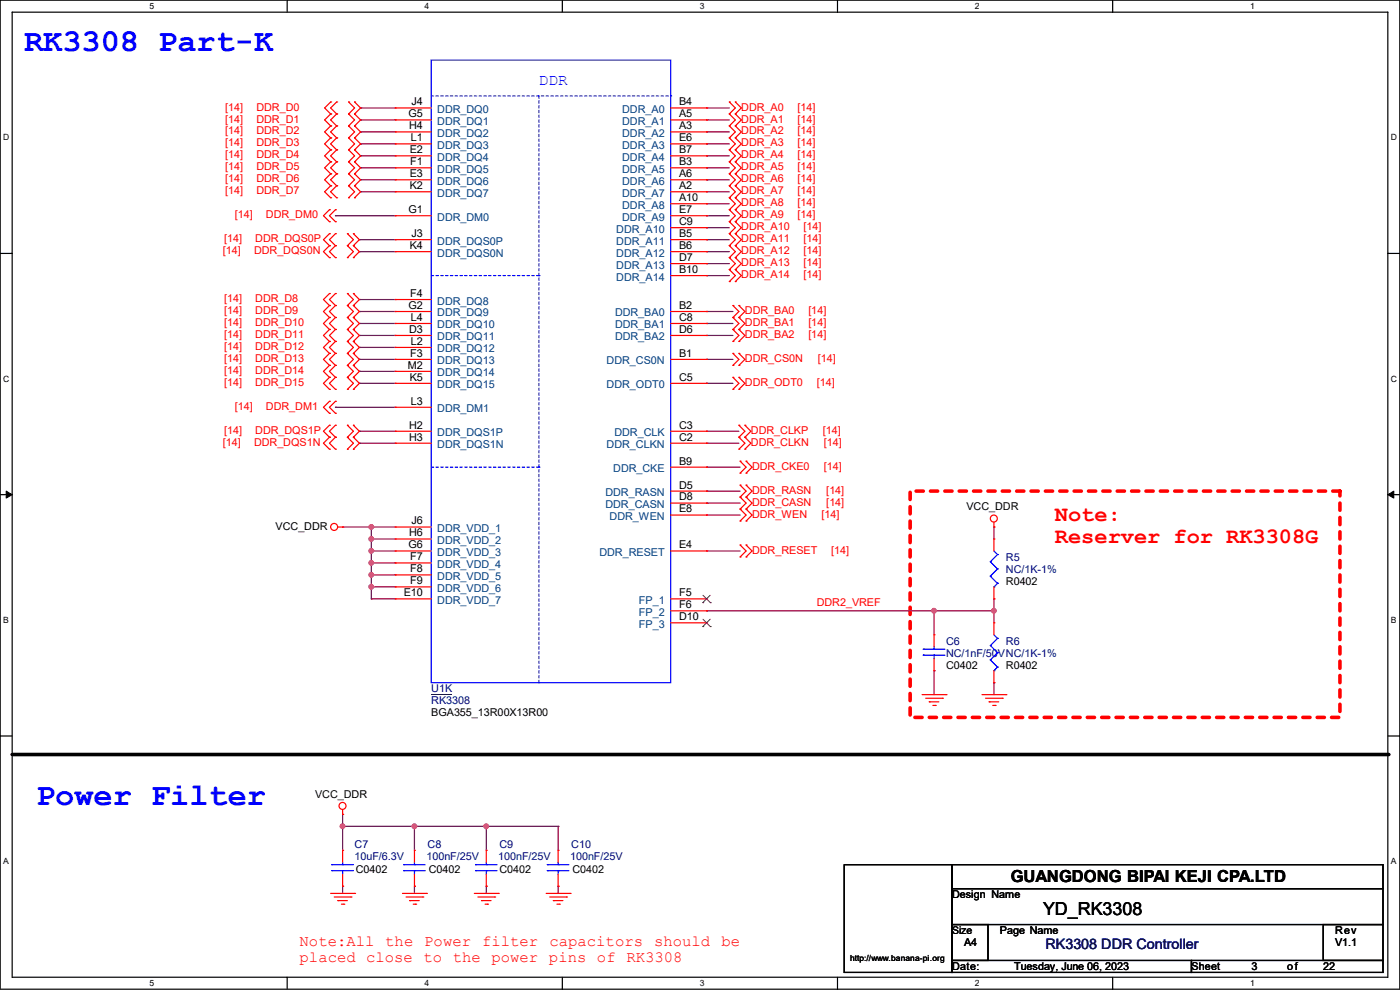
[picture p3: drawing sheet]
<svg xmlns="http://www.w3.org/2000/svg" width="297mm" height="210mm" viewBox="0 0 297 210" stroke-linecap="round" stroke-linejoin="round" font-family="sans-serif">
<path d="M0 0h297v209.8h-297zM2.6 2.6h291.8v204.7h-291.8z" fill="none" stroke="#000" stroke-width=".25"/>
<g fill="#fff">
<path d="M31.7 .3h1v2h-1z"/>
<path d="M31.7 207.6h1v1.9h-1z"/>
</g>
<path d="M60.9 0v2.6M60.9 207.3v2.5" fill="none" stroke="#000" stroke-width=".25"/>
<g fill="#fff">
<path d="M90.1 .3h1v2h-1z"/>
<path d="M90.1 207.6h1v1.9h-1z"/>
</g>
<path d="M119.3 0v2.6M119.3 207.3v2.5" fill="none" stroke="#000" stroke-width=".25"/>
<g fill="#fff">
<path d="M148.5 .3h.9v2h-.9z"/>
<path d="M148.5 207.6h.9v1.9h-.9z"/>
</g>
<path d="M177.7 0v2.6M177.7 207.3v2.5" fill="none" stroke="#000" stroke-width=".25"/>
<g fill="#fff">
<path d="M206.8 .3h1v2h-1z"/>
<path d="M206.8 207.6h1v1.9h-1z"/>
</g>
<path d="M236.1 0v2.6M236.1 207.3v2.5" fill="none" stroke="#000" stroke-width=".25"/>
<g fill="#fff">
<path d="M265.2 .3h1v2h-1z"/>
<path d="M265.2 207.6h1v1.9h-1z"/>
<path d="M.7 28.2h1.2v1.9h-1.2z"/>
<path d="M295.1 28.2h1.2v1.9h-1.2z"/>
<path d="M.7 79.3h1.2v2h-1.2z"/>
<path d="M295.1 79.3h1.2v2h-1.2z"/>
</g>
<path d="M0 53.8h2.6M294.4 53.8h2.6" fill="none" stroke="#000" stroke-width=".25"/>
<g fill="#fff">
<path d="M.7 130.5h1.2v2h-1.2z"/>
<path d="M295.1 130.5h1.1v2h-1.1z"/>
</g>
<path d="M0 104.9h2.6M294.4 104.9h2.6" fill="none" stroke="#000" stroke-width=".25"/>
<path d="M1.3 104.2l1.3 .7-1.3 .8zM294.4 104.9l1.3-.7v1.5z" fill="#000" stroke="#000" stroke-width=".21"/>
<g fill="#fff">
<path d="M.7 181.7h1.2v2h-1.2z"/>
<path d="M295.1 181.7h1.1v2h-1.1z"/>
</g>
<path d="M0 156.1h2.6M294.4 156.1h2.6M179.1 183.4h22.9v22.9h-22.9zM202 183.4h91.4v5.1h-91.4zM202 188.5h91.4v7.6h-91.4zM202 196.1h7.6v7.7h-7.6zM280.7 196.1h12.7v7.7h-12.7zM202 203.8h50.8v2.5h-50.8zM252.8 203.8h40.6v2.5h-40.6z" fill="none" stroke="#000" stroke-width=".25"/>
<path d="M2.6 160.1h291.8" fill="none" stroke="#000" stroke-width=".76"/>
<circle cx="294.4" cy="160.1" r=".38" fill="#000"/>
<path d="M193.1 104.2h91.2v48h-91.2z" fill="none" stroke="#f00" stroke-width=".76" stroke-dasharray="1.5 1.5"/>
<g fill="none" stroke="#800040" stroke-width=".25">
<path d="M76.5 22.9h.1M76.5 25.4h.1M76.5 28h.1M76.5 30.5h.1M76.5 33.1h.1M76.5 35.6h.1M76.5 38.1h.1M76.5 22.9h7.4M76.5 25.4h7.4M76.5 28h7.4M76.5 30.5h7.4M76.5 33.1h7.4"/>
<path d="M76.5 35.6h7.4M76.5 38.1h7.4M149.9 35.6h.1M149.9 30.5h.1M149.9 38.1h.1M149.9 33.1h.1M149.9 22.9h.1M149.9 28h.1M149.9 25.4h.1M149.9 22.9h4.8M149.9 25.4h4.8M149.9 28h4.8"/>
<path d="M149.9 30.5h4.8M149.9 33.1h4.8M149.9 35.6h4.8M149.9 38.1h4.8M71.2 45.8h.1M71.2 45.8h12.7M76.2 50.8h.1M76.2 53.4h.1M76.2 50.8h7.7M76.2 53.4h7.7M76.5 40.7h.1M76.5 40.7h7.4"/>
<path d="M149.9 43.2h.1M149.9 50.8h.1M149.9 40.7h.1M149.9 45.8h.1M149.9 58.5h.1M149.9 53.4h.1M149.9 55.9h.1M149.9 48.3h.1M149.9 40.7h4.8M149.9 45.8h4.8M149.9 50.8h4.8M149.9 53.4h4.8"/>
<path d="M149.9 43.2h4.8M149.9 58.5h4.8M149.9 55.9h4.8M149.9 48.3h4.8M76.2 63.5h.1M76.2 66.1h.1M76.2 68.6h.1M76.2 71.2h.1M76.2 73.7h.1M76.2 76.2h.1M76.2 78.8h.1M76.2 63.5h7.7"/>
<path d="M76.2 66.1h7.7M76.2 68.6h7.7M76.2 71.2h7.7M76.2 73.7h7.7M76.2 76.2h7.7M76.2 78.8h7.7M149.9 76.2h.1M149.9 66.1h.1M149.9 68.6h.1M149.9 71.2h.1M149.9 66.1h5.6M149.9 68.6h5.6"/>
<path d="M149.9 71.2h5.6M149.9 76.2h5.6M71.2 86.4h.1M71.2 86.4h12.7M76.2 81.3h.1M76.2 94h.1M76.2 91.5h.1M76.2 81.3h7.7M76.2 94h7.7M76.2 91.5h7.7M149.9 81.3h.1M149.9 94h.1"/>
<path d="M149.9 91.5h.1M149.9 99.1h.1M149.9 81.3h5.6M149.9 94h6.9M149.9 91.5h6.9M149.9 99.1h7.1M72.7 111.8h.1M72.7 111.8h11.2M78.8 111.8h.1M78.8 114.3h.1M78.8 116.9h.1M78.8 119.4h.1"/>
<path d="M78.8 111.8v15.2M78.8 114.3h5.1M78.8 116.9h5.1M78.8 119.4h5.1M149.9 104.2h.1M149.9 106.7h.1M149.9 109.3h.1M149.9 116.9h.1M149.9 116.9h7.1M149.9 104.2h7.1M149.9 106.7h7.1M149.9 109.3h7.1"/>
<path d="M210.9 111.8h.1M210.9 111.8v2.5M78.8 122h.1M78.8 124.5h.1M78.8 127h.1M78.8 122h5.1M78.8 124.5h5.1M78.8 127h5.1M149.9 129.6h.1M149.9 129.6h61M198.2 129.6h.1M198.2 129.6v5.1"/>
<path d="M210.9 127h.1M210.9 129.6h.1M210.9 127v5.1M198.2 142.3h.1M198.2 142.3v5.1M210.9 144.8h.1M210.9 144.8v2.6M72.7 175.3h.1M72.7 172.8h.1M72.7 175.3h45.7M72.7 172.8v7.6M87.9 175.3h.1"/>
<path d="M87.9 175.3v5.1M103.2 175.3h.1M103.2 175.3v5.1M118.4 175.3h.1M118.4 175.3v5.1M72.7 188h.1M72.7 188v1.5M87.9 188h.1M87.9 188v1.5M103.2 188h.1M103.2 188v1.5M118.4 188h.1"/>
<path d="M118.4 188v1.5"/>
</g>
<g fill="#f0f" stroke="#f0f" stroke-width=".25">
<circle cx="87.9" cy="175.3" r=".49"/>
<circle cx="72.7" cy="175.3" r=".49"/>
<circle cx="78.8" cy="111.8" r=".49"/>
<circle cx="78.8" cy="116.9" r=".49"/>
<circle cx="78.8" cy="114.3" r=".49"/>
<circle cx="78.8" cy="119.4" r=".49"/>
<circle cx="78.8" cy="121.9" r=".49"/>
<circle cx="78.8" cy="124.5" r=".49"/>
<circle cx="198.1" cy="129.6" r=".49"/>
<circle cx="210.8" cy="129.6" r=".49"/>
<circle cx="103.1" cy="175.3" r=".49"/>
</g>
<g fill="none" stroke="#f00" stroke-width=".25">
<path d="M70.1 24.2h.1M70.1 21.6h.1M70.1 26.7h.1M70.1 29.3h.1M70.1 31.8h.1M70.1 34.3h.1M70.1 36.9h.1M70.1 39.4h.1M70.1 29.3l-1.2 1.2 1.2 1.3M70.1 21.6l-1.2 1.3 1.2 1.3M70.1 31.8l-1.2 1.3 1.2 1.2M70.1 24.2l-1.2 1.2 1.2 1.3"/>
<path d="M70.1 34.3l-1.2 1.3 1.2 1.3M70.1 26.7l-1.2 1.3 1.2 1.3M70.1 36.9l-1.2 1.2 1.2 1.3M70.1 39.4l-1.2 1.3 1.2 1.3M71.4 24.2h.1M71.4 21.6h.1M71.4 26.7h.1M71.4 29.3h.1M71.4 31.8h.1M71.4 34.3h.1M71.4 36.9h.1M71.4 39.4h.1"/>
<path d="M71.4 26.7l-1.3 1.3 1.3 1.3M71.4 21.6l-1.3 1.3 1.3 1.3M71.4 29.3l-1.3 1.2 1.3 1.3M71.4 24.2l-1.3 1.2 1.3 1.3M71.4 31.8l-1.3 1.3 1.3 1.2M71.4 34.3l-1.3 1.3 1.3 1.3M71.4 36.9l-1.3 1.2 1.3 1.3M71.4 39.4l-1.3 1.3 1.3 1.3M74 24.2h.1M74 21.6h.1M74 26.7h.1M74 29.3h.1"/>
<path d="M74 31.8h.1M74 34.3h.1M74 36.9h.1M74 39.4h.1M74 21.6l1.2 1.3-1.2 1.3M74 26.7l1.2 1.3-1.2 1.3M74 24.2l1.2 1.2-1.2 1.3M74 29.3l1.2 1.2-1.2 1.3M74 31.8l1.2 1.3-1.2 1.2M74 34.3l1.2 1.3-1.2 1.3M74 36.9l1.2 1.2-1.2 1.3M74 39.4l1.2 1.3-1.2 1.3"/>
<path d="M75.2 21.6h.1M75.2 24.2h.1M75.2 26.7h.1M75.2 29.3h.1M75.2 31.8h.1M75.2 34.3h.1M75.2 36.9h.1M75.2 39.4h.1M75.2 21.6l1.3 1.3-1.3 1.3M75.2 29.3l1.3 1.2-1.3 1.3M75.2 24.2l1.3 1.2-1.3 1.3M75.2 31.8l1.3 1.3-1.3 1.2"/>
<path d="M75.2 26.7l1.3 1.3-1.3 1.3M75.2 34.3l1.3 1.3-1.3 1.3M75.2 36.9l1.3 1.2-1.3 1.3M75.2 39.4l1.3 1.3-1.3 1.3M83.9 22.9h.1M83.9 25.4h.1M83.9 28h.1M83.9 30.5h.1M83.9 33.1h.1M83.9 35.6h.1M83.9 38.1h.1M83.9 22.9h7.6"/>
<path d="M83.9 25.4h7.6M83.9 28h7.6M83.9 30.5h7.6M83.9 33.1h7.6M83.9 35.6h7.6M83.9 38.1h7.6M142.3 22.9h7.6M142.3 25.4h7.6M142.3 28h7.6M142.3 30.5h7.6M142.3 33.1h7.6M142.3 35.6h7.6"/>
<path d="M142.3 38.1h7.6M149.9 22.9h.1M149.9 25.4h.1M149.9 28h.1M149.9 30.5h.1M149.9 33.1h.1M149.9 35.6h.1M149.9 38.1h.1M154.7 29.3h.1M154.7 26.7h.1M154.7 24.2h.1M154.7 31.8h.1"/>
<path d="M154.7 39.4h.1M154.7 36.9h.1M154.7 34.3h.1M154.7 21.6h.1M154.7 26.7l1.3 1.3-1.3 1.3M154.7 24.2l1.3 1.2-1.3 1.3M154.7 29.3l1.3 1.2-1.3 1.3M154.7 36.9l1.3 1.2-1.3 1.3M154.7 34.3l1.3 1.3-1.3 1.3M154.7 21.6l1.3 1.3-1.3 1.3M154.7 39.4l1.3 1.3-1.3 1.3M154.7 31.8l1.3 1.3-1.3 1.2"/>
<path d="M156 29.3h.1M156 26.7h.1M156 24.2h.1M156 31.8h.1M156 39.4h.1M156 36.9h.1M156 34.3h.1M156 21.6h.1M156 26.7l1.3 1.3-1.3 1.3M156 24.2l1.3 1.2-1.3 1.3M156 29.3l1.3 1.2-1.3 1.3M156 36.9l1.3 1.2-1.3 1.3"/>
<path d="M156 34.3l1.3 1.3-1.3 1.3M156 21.6l1.3 1.3-1.3 1.3M156 39.4l1.3 1.3-1.3 1.3M156 31.8l1.3 1.3-1.3 1.2M69.9 47h.1M69.9 44.5h.1M69.9 52.1h.1M69.9 49.6h.1M69.9 54.7h.1M69.9 44.5l-1.3 1.3 1.3 1.2M69.9 49.6l-1.3 1.2 1.3 1.3M69.9 52.1l-1.3 1.3 1.3 1.3"/>
<path d="M70.1 42h.1M71.2 47h.1M71.2 44.5h.1M71.2 52.1h.1M71.2 49.6h.1M71.2 54.7h.1M71.2 44.5l-1.3 1.3 1.3 1.2M71.2 49.6l-1.3 1.2 1.3 1.3M71.2 52.1l-1.3 1.3 1.3 1.3M71.4 42h.1M73.7 52.1h.1M73.7 49.6h.1"/>
<path d="M73.7 54.7h.1M73.7 49.6l1.3 1.2-1.3 1.3M73.7 52.1l1.3 1.3-1.3 1.3M74 42h.1M75 49.6h.1M75 52.1h.1M75 54.7h.1M75 49.6l1.2 1.2-1.2 1.3M75 52.1l1.2 1.3-1.2 1.3M75.2 42h.1M83.9 40.7h.1M83.9 45.8h.1"/>
<path d="M83.9 50.8h.1M83.9 53.4h.1M83.9 40.7h7.6M83.9 45.8h7.6M83.9 50.8h7.6M83.9 53.4h7.6M142.3 40.7h7.6M142.3 45.8h7.6M142.3 50.8h7.6M142.3 53.4h7.6M142.3 43.2h7.6M142.3 48.3h7.6"/>
<path d="M142.3 55.9h7.6M142.3 58.5h7.6M149.9 40.7h.1M149.9 43.2h.1M149.9 45.8h.1M149.9 48.3h.1M149.9 50.8h.1M149.9 53.4h.1M149.9 55.9h.1M149.9 58.5h.1M154.7 42h.1M154.7 47h.1"/>
<path d="M154.7 44.5h.1M154.7 49.6h.1M154.7 52.1h.1M154.7 59.7h.1M154.7 57.2h.1M154.7 54.7h.1M154.7 44.5l1.3 1.3-1.3 1.2M154.7 47l1.3 1.3-1.3 1.3M154.7 49.6l1.3 1.2-1.3 1.3M154.7 57.2l1.3 1.3-1.3 1.2M154.7 54.7l1.3 1.2-1.3 1.3M154.7 42l1.3 1.2-1.3 1.3"/>
<path d="M154.7 52.1l1.3 1.3-1.3 1.3M156 42h.1M156 47h.1M156 44.5h.1M156 49.6h.1M156 52.1h.1M156 59.7h.1M156 57.2h.1M156 54.7h.1M156 44.5l1.3 1.3-1.3 1.2M156 47l1.3 1.3-1.3 1.3M156 49.6l1.3 1.2-1.3 1.3"/>
<path d="M156 57.2l1.3 1.3-1.3 1.2M156 54.7l1.3 1.2-1.3 1.3M156 42l1.3 1.2-1.3 1.3M156 52.1l1.3 1.3-1.3 1.3M69.9 64.8h.1M69.9 62.3h.1M69.9 67.4h.1M69.9 69.9h.1M69.9 72.4h.1M69.9 75h.1M69.9 77.5h.1M69.9 69.9l-1.3 1.3 1.3 1.2"/>
<path d="M69.9 62.3l-1.3 1.2 1.3 1.3M69.9 64.8l-1.3 1.3 1.3 1.3M69.9 75l-1.3 1.2 1.3 1.3M69.9 67.4l-1.3 1.2 1.3 1.3M69.9 77.5l-1.3 1.3 1.3 1.3M69.9 72.4l-1.3 1.3 1.3 1.3M71.2 64.8h.1M71.2 62.3h.1M71.2 67.4h.1M71.2 69.9h.1M71.2 72.4h.1M71.2 75h.1"/>
<path d="M71.2 77.5h.1M71.2 67.4l-1.3 1.2 1.3 1.3M71.2 62.3l-1.3 1.2 1.3 1.3M71.2 69.9l-1.3 1.3 1.3 1.2M71.2 64.8l-1.3 1.3 1.3 1.3M71.2 72.4l-1.3 1.3 1.3 1.3M71.2 75l-1.3 1.2 1.3 1.3M71.2 77.5l-1.3 1.3 1.3 1.3M73.7 64.8h.1M73.7 62.3h.1M73.7 67.4h.1M73.7 69.9h.1"/>
<path d="M73.7 72.4h.1M73.7 75h.1M73.7 77.5h.1M73.7 62.3l1.3 1.2-1.3 1.3M73.7 67.4l1.3 1.2-1.3 1.3M73.7 64.8l1.3 1.3-1.3 1.3M73.7 69.9l1.3 1.3-1.3 1.2M73.7 72.4l1.3 1.3-1.3 1.3M73.7 75l1.3 1.2-1.3 1.3M73.7 77.5l1.3 1.3-1.3 1.3M75 62.3h.1M75 64.8h.1"/>
<path d="M75 67.4h.1M75 69.9h.1M75 72.4h.1M75 75h.1M75 77.5h.1M75 62.3l1.2 1.2-1.2 1.3M75 69.9l1.2 1.3-1.2 1.2M75 64.8l1.2 1.3-1.2 1.3M75 72.4l1.2 1.3-1.2 1.3M75 67.4l1.2 1.2-1.2 1.3M75 75l1.2 1.2-1.2 1.3M75 77.5l1.2 1.3-1.2 1.3"/>
<path d="M83.9 63.5h.1M83.9 66.1h.1M83.9 68.6h.1M83.9 71.2h.1M83.9 73.7h.1M83.9 76.2h.1M83.9 78.8h.1M83.9 63.5h7.6M83.9 66.1h7.6M83.9 68.6h7.6M83.9 71.2h7.6M83.9 73.7h7.6"/>
<path d="M83.9 76.2h7.6M83.9 78.8h7.6M142.3 66.1h7.6M142.3 68.6h7.6M142.3 71.2h7.6M142.3 76.2h7.6M149.9 66.1h.1M149.9 68.6h.1M149.9 71.2h.1M149.9 76.2h.1M155.5 77.5h.1M155.5 75h.1"/>
<path d="M155.5 67.4h.1M155.5 64.8h.1M155.5 69.9h.1M155.5 72.4h.1M155.5 75l1.3 1.2-1.3 1.3M155.5 64.8l1.3 1.3-1.3 1.3M155.5 67.4l1.3 1.2-1.3 1.3M155.5 69.9l1.3 1.3-1.3 1.2M156.8 77.5h.1M156.8 75h.1M156.8 67.4h.1M156.8 64.8h.1"/>
<path d="M156.8 69.9h.1M156.8 72.4h.1M156.8 75l1.2 1.2-1.2 1.3M156.8 64.8l1.2 1.3-1.2 1.3M156.8 67.4l1.2 1.2-1.2 1.3M156.8 69.9l1.2 1.3-1.2 1.2M69.9 80.1h.1M69.9 82.6h.1M69.9 87.7h.1M69.9 85.1h.1M69.9 92.8h.1M69.9 90.2h.1"/>
<path d="M69.9 95.3h.1M69.9 80.1l-1.3 1.2 1.3 1.3M69.9 85.1l-1.3 1.3 1.3 1.3M69.9 90.2l-1.3 1.3 1.3 1.3M69.9 92.8l-1.3 1.2 1.3 1.3M71.2 80.1h.1M71.2 82.6h.1M71.2 87.7h.1M71.2 85.1h.1M71.2 92.8h.1M71.2 90.2h.1M71.2 95.3h.1"/>
<path d="M71.2 80.1l-1.3 1.2 1.3 1.3M71.2 85.1l-1.3 1.3 1.3 1.3M71.2 90.2l-1.3 1.3 1.3 1.3M71.2 92.8l-1.3 1.2 1.3 1.3M73.7 80.1h.1M73.7 82.6h.1M73.7 92.8h.1M73.7 90.2h.1M73.7 95.3h.1M73.7 80.1l1.3 1.2-1.3 1.3M73.7 90.2l1.3 1.3-1.3 1.3M73.7 92.8l1.3 1.2-1.3 1.3"/>
<path d="M75 80.1h.1M75 82.6h.1M75 90.2h.1M75 92.8h.1M75 95.3h.1M75 80.1l1.2 1.2-1.2 1.3M75 92.8l1.2 1.2-1.2 1.3M75 90.2l1.2 1.3-1.2 1.3M83.9 81.3h.1M83.9 86.4h.1M83.9 91.5h.1M83.9 94h.1"/>
<path d="M83.9 81.3h7.6M83.9 86.4h7.6M83.9 91.5h7.6M83.9 94h7.6M142.3 81.3h7.6M142.3 91.5h7.6M142.3 94h7.6M142.3 99.1h7.6M149.9 81.3h.1M149.9 91.5h.1M149.9 94h.1M149.9 99.1h.1"/>
<path d="M155.5 82.6h.1M155.5 80.1h.1M155.5 80.1l1.3 1.2-1.3 1.3M156.8 82.6h.1M156.8 80.1h.1M156.8 95.3h.1M156.8 92.8h.1M156.8 90.2h.1M156.8 80.1l1.2 1.2-1.2 1.3M156.8 92.8l1.2 1.2-1.2 1.3M156.8 90.2l1.2 1.3-1.2 1.3M157 97.8h.1"/>
<path d="M157 97.8l1.3 1.3-1.3 1.3M158 95.3h.1M158 92.8h.1M158 90.2h.1M158 92.8l1.3 1.2-1.3 1.3M158 90.2l1.3 1.3-1.3 1.3M158.3 97.8h.1M158.3 97.8l1.3 1.3-1.3 1.3M71.7 111.8h1M72.7 111.8h.1M83.9 111.8h.1M83.9 114.3h.1"/>
<path d="M83.9 116.9h.1M83.9 119.4h.1M83.9 111.8h7.6M83.9 116.9h7.6M83.9 114.3h7.6M83.9 119.4h7.6M142.3 104.2h7.6M142.3 106.7h7.6M142.3 109.3h7.6M142.3 116.9h7.6M149.9 104.2h.1M149.9 106.7h.1"/>
<path d="M149.9 109.3h.1M149.9 116.9h.1M157 100.4h.1M157 105.5h.1M157 102.9h.1M157 108h.1M157 110.5h.1M157 118.2h.1M157 115.6h.1M157 102.9l1.3 1.3-1.3 1.3M157 105.5l1.3 1.2-1.3 1.3M157 108l1.3 1.3-1.3 1.2"/>
<path d="M157 115.6l1.3 1.3-1.3 1.3M158.3 100.4h.1M158.3 105.5h.1M158.3 102.9h.1M158.3 108h.1M158.3 110.5h.1M158.3 118.2h.1M158.3 115.6h.1M158.3 102.9l1.3 1.3-1.3 1.3M158.3 105.5l1.3 1.2-1.3 1.3M158.3 108l1.3 1.3-1.3 1.2M158.3 115.6l1.3 1.3-1.3 1.3"/>
<path d="M210.9 111.8h.1M210.9 114.3h.1M210.9 110.8v1M210.9 114.3v2.6M83.9 122h.1M83.9 124.5h.1M83.9 127h.1M83.9 122h7.6M83.9 124.5h7.6M83.9 127h7.6M142.3 127h7.6M142.3 129.6h7.6"/>
<path d="M142.3 132.1h7.6M149.9 127h.1M149.9 129.6h.1M149.9 132.1h.1M198.2 134.7h.1M198.2 134.7v2.5M198.2 139.7v2.6M210.9 132.1h.1M210.9 127h.1M210.9 124.5v2.5M210.9 132.1v2.6M195.6 147.4h5.1"/>
<path d="M196.4 148.1h3.5M197.1 148.9h.1M197.1 148.9h2.1M197.9 149.6h.5M198.2 142.3h.1M198.4 149.6h.1M199.9 148.1h.1M200.7 147.4h.1M208.3 147.4h5.1M209.1 148.1h3.5M209.8 148.9h.1M209.8 148.9h2.1"/>
<path d="M210.6 149.6h.5M210.9 144.8h.1M210.9 142.3v2.5M211.1 149.6h.1M212.6 148.1h.1M213.4 147.4h.1M72.7 172.8h.1M72.7 171.7v1.1M70.1 189.5h5.1M70.9 190.3h3.6M71.7 191.1h.1M71.7 191.1h2"/>
<path d="M72.4 191.8h.5M72.7 180.4h.1M72.7 188h.1M72.7 180.4v2.5M72.7 185.5v2.5M72.9 191.8h.1M74.5 190.3h.1M75.2 189.5h.1M85.4 189.5h5.1M86.1 190.3h3.6M86.9 191.1h.1M86.9 191.1h2"/>
<path d="M87.7 191.8h.5M87.9 180.4h.1M87.9 188h.1M87.9 180.4v2.5M87.9 185.5v2.5M88.2 191.8h.1M89.7 190.3h.1M90.5 189.5h.1M100.6 189.5h5.1M101.4 190.3h3.5M102.2 191.1h.1M102.2 191.1h2"/>
<path d="M102.9 191.8h.5M103.2 180.4h.1M103.2 188h.1M103.2 180.4v2.5M103.2 185.5v2.5M103.4 191.8h.1M104.9 190.3h.1M105.7 189.5h.1M115.9 189.5h5M116.6 190.3h3.6M117.4 191.1h.1M117.4 191.1h2"/>
<path d="M118.2 191.8h.5M118.4 180.4h.1M118.4 188h.1M118.4 180.4v2.5M118.4 185.5v2.5M118.7 191.8h.1M120.2 190.3h.1M120.9 189.5h.1"/>
<circle cx="70.9" cy="111.8" r=".74"/>
<circle cx="210.8" cy="110" r=".74"/>
<circle cx="72.7" cy="171" r=".74"/>
</g>
<g fill="none" stroke="#00f" stroke-width=".25">
<path d="M91.5 12.7h50.8v132.1h-50.8zM210.1 119.2h.1M210.1 119.2l1.5 1.5M210.9 116.9l.7 .7M211.6 117.6h.1M211.6 117.6l-1.5 1.6M195.9 139h.1M195.9 137.7h.1M195.9 139h4.5M195.9 137.7h4.5M198.2 137.7h.1M198.2 139h.1"/>
<path d="M198.2 137.2v.5M198.2 139v.7M210.1 136.9h.1M210.1 140h.1M210.1 122.2h.1M210.1 136.9l1.5 1.6M210.1 140l1.5 1.5M210.1 122.2l1.5 1.5M210.9 124.5h.1M210.9 134.7l.7 .7M211.6 135.4h.1M211.6 138.5h.1"/>
<path d="M211.6 120.7h.1M211.6 123.7h.1M211.6 135.4l-1.5 1.5M211.6 138.5l-1.5 1.5M211.6 120.7l-1.5 1.5M211.6 123.7l-.7 .8M210.9 142.3h.1M211.6 141.5h.1M211.6 141.5l-.7 .8M70.4 184.7h.1M70.4 183.4h.1M70.4 184.7h4.6"/>
<path d="M70.4 183.4h4.6M72.7 183.4h.1M72.7 184.7h.1M72.7 182.9v.5M72.7 184.7v.8M85.6 184.7h.1M85.6 183.4h.1M85.6 184.7h4.6M85.6 183.4h4.6M87.9 183.4h.1M87.9 184.7h.1M87.9 182.9v.5"/>
<path d="M87.9 184.7v.8M100.9 184.7h.1M100.9 183.4h.1M100.9 184.7h4.6M100.9 183.4h4.6M103.2 183.4h.1M103.2 184.7h.1M103.2 182.9v.5M103.2 184.7v.8M116.1 184.7h.1M116.1 183.4h.1M116.1 184.7h4.6"/>
<path d="M116.1 183.4h4.6M118.4 183.4h.1M118.4 184.7h.1M118.4 182.9v.5M118.4 184.7v.8"/>
</g>
<path d="M91.5 20.4h50.8M114.3 20.4v124.4M142.3 20.4h.1M91.5 58.5h22.8M114.3 58.5h.1M91.5 99.1h22.8M114.3 99.1h.1M114.3 144.8h.1" fill="none" stroke="#00f" stroke-width=".25" stroke-dasharray=".5 .5"/>
<path d="M91.5 147.2h4.4" fill="none" stroke="#000080" stroke-width=".21"/>
<path d="M149.1 127.8h.1M149.1 132.9h.1M149.1 126.3l1.6 1.5M149.1 131.4l1.6 1.5M150.7 126.3l-1.6 1.5M150.7 131.4l-1.6 1.5M150.7 127.8h.1M150.7 132.9h.1" fill="none" stroke="#804000" stroke-width=".21"/>
<g font-size="6.8" fill="#00f">
<text x="5.1" y="10.8">RK3308 Part-K</text>
<text x="7.7" y="170.8">Power Filter</text>
</g>
<g font-size="4.7" fill="#f00">
<text x="223.8" y="110.6">Note:</text>
<text x="223.8" y="115.2">Reserver for RK3308G</text>
</g>
<text font-size="3.8" x="221.3" y="194.2">YD_RK3308</text>
<text font-size="3.5" x="214.4" y="187.2">GUANGDONG BIPAI KEJI CPA.LTD</text>
<text font-size="3.4" fill="#00f" x="114.3" y="17.9">DDR</text>
<g font-size="3.3" fill="#f00">
<text x="63.5" y="200.8">Note:All the Power</text>
<text x="102.3" y="200.8">filter</text>
<text x="116.5" y="200.8">capacitors</text>
<text x="138.8" y="200.8">should</text>
<text x="153" y="200.8">be</text>
<text x="63.5" y="204.1">placed close to the power pins of RK3308</text>
</g>
<text font-size="3" fill="#000080" x="221.8" y="201.4">RK3308 DDR Controller</text>
<g font-size="2.3" fill="#f00">
<text x="47.8" y="23.5">[14]</text>
<text x="54.4" y="23.5">DDR_D0</text>
<text x="157.3" y="23.5">DDR_A0</text>
<text x="169.2" y="23.5">[14]</text>
<text x="47.8" y="26">[14]</text>
<text x="47.8" y="28.5">[14]</text>
<text x="54.4" y="26">DDR_D1</text>
<text x="54.4" y="28.5">DDR_D2</text>
<text x="157.3" y="28.5">DDR_A2</text>
<text x="157.3" y="26">DDR_A1</text>
<text x="169.2" y="28.5">[14]</text>
<text x="169.2" y="26">[14]</text>
<text x="47.8" y="31.1">[14]</text>
<text x="47.8" y="33.6">[14]</text>
<text x="54.4" y="31.1">DDR_D3</text>
<text x="54.4" y="33.6">DDR_D4</text>
<text x="157.3" y="31.1">DDR_A3</text>
<text x="157.3" y="33.6">DDR_A4</text>
<text x="169.2" y="31.1">[14]</text>
<text x="169.2" y="33.6">[14]</text>
<text x="47.8" y="36.2">[14]</text>
<text x="47.8" y="38.7">[14]</text>
<text x="47.8" y="41.2">[14]</text>
<text x="54.4" y="36.2">DDR_D5</text>
<text x="54.4" y="38.7">DDR_D6</text>
<text x="54.4" y="41.2">DDR_D7</text>
<text x="157.3" y="38.7">DDR_A6</text>
<text x="157.3" y="36.2">DDR_A5</text>
<text x="157.3" y="41.2">DDR_A7</text>
<text x="169.2" y="38.7">[14]</text>
<text x="169.2" y="36.2">[14]</text>
<text x="169.2" y="41.2">[14]</text>
<text x="49.8" y="46.3">[14]</text>
<text x="56.4" y="46.3">DDR_DM0</text>
<text x="157.3" y="46.3">DDR_A9</text>
<text x="157.3" y="43.8">DDR_A8</text>
<text x="169.2" y="46.3">[14]</text>
<text x="169.2" y="43.8">[14]</text>
<text x="47.3" y="53.9">[14]</text>
<text x="47.5" y="51.4">[14]</text>
<text x="53.9" y="53.9">DDR_DQS0N</text>
<text x="54.1" y="51.4">DDR_DQS0P</text>
<text x="157.3" y="48.9">DDR_A10</text>
<text x="157.3" y="51.4">DDR_A11</text>
<text x="157.3" y="53.9">DDR_A12</text>
<text x="170.5" y="48.9">[14]</text>
<text x="170.5" y="51.4">[14]</text>
<text x="170.5" y="53.9">[14]</text>
<text x="157.3" y="59">DDR_A14</text>
<text x="157.3" y="56.5">DDR_A13</text>
<text x="170.5" y="59">[14]</text>
<text x="170.5" y="56.5">[14]</text>
<text x="47.5" y="64.1">[14]</text>
<text x="54.1" y="64.1">DDR_D8</text>
<text x="47.5" y="66.6">[14]</text>
<text x="47.5" y="69.2">[14]</text>
<text x="47.5" y="71.7">[14]</text>
<text x="54.1" y="66.6">DDR_D9</text>
<text x="54.1" y="69.2">DDR_D10</text>
<text x="54.1" y="71.7">DDR_D11</text>
<text x="158" y="66.6">DDR_BA0</text>
<text x="158" y="69.2">DDR_BA1</text>
<text x="158" y="71.7">DDR_BA2</text>
<text x="171.5" y="66.6">[14]</text>
<text x="171.5" y="69.2">[14]</text>
<text x="171.5" y="71.7">[14]</text>
<text x="47.5" y="74.3">[14]</text>
<text x="47.5" y="76.8">[14]</text>
<text x="54.1" y="74.3">DDR_D12</text>
<text x="54.1" y="76.8">DDR_D13</text>
<text x="158" y="76.8">DDR_CS0N</text>
<text x="173.5" y="76.8">[14]</text>
<text x="47.5" y="79.3">[14]</text>
<text x="47.5" y="81.9">[14]</text>
<text x="54.1" y="79.3">DDR_D14</text>
<text x="54.1" y="81.9">DDR_D15</text>
<text x="158" y="81.9">DDR_ODT0</text>
<text x="173.3" y="81.9">[14]</text>
<text x="49.8" y="87">[14]</text>
<text x="56.4" y="87">DDR_DM1</text>
<text x="47.3" y="94.6">[14]</text>
<text x="47.5" y="92">[14]</text>
<text x="53.9" y="94.6">DDR_DQS1N</text>
<text x="54.1" y="92">DDR_DQS1P</text>
<text x="159.3" y="94.6">DDR_CLKN</text>
<text x="159.3" y="92">DDR_CLKP</text>
<text x="174.5" y="92">[14]</text>
<text x="174.8" y="94.6">[14]</text>
<text x="159.6" y="99.7">DDR_CKE0</text>
<text x="174.8" y="99.7">[14]</text>
<text x="159.6" y="104.7">DDR_RASN</text>
<text x="159.6" y="107.3">DDR_CASN</text>
<text x="175.3" y="104.7">[14]</text>
<text x="175.3" y="107.3">[14]</text>
<text x="159.6" y="109.8">DDR_WEN</text>
<text x="174.3" y="109.8">[14]</text>
<text x="159.6" y="117.4">DDR_RESET</text>
<text x="176.3" y="117.4">[14]</text>
<text x="173.3" y="128.7">DDR2_VREF</text>
</g>
<g font-size="2.3">
<text x="87.3" y="22.4">J4</text>
<text x="144.1" y="22.4">B4</text>
<text x="86.7" y="24.9">G5</text>
<text x="86.8" y="27.4">H4</text>
<text x="87.2" y="30">L1</text>
<text x="144.1" y="24.9">A5</text>
<text x="144.1" y="27.4">A3</text>
<text x="144.1" y="30">E6</text>
<text x="86.9" y="32.5">E2</text>
<text x="87" y="35.1">F1</text>
<text x="144.1" y="32.5">B7</text>
<text x="144.1" y="35.1">B3</text>
<text x="86.9" y="37.6">E3</text>
<text x="86.9" y="40.1">K2</text>
<text x="144.1" y="37.6">A6</text>
<text x="144.1" y="40.1">A2</text>
<text x="86.7" y="45.2">G1</text>
<text x="144.1" y="42.7">A10</text>
<text x="144.1" y="45.2">E7</text>
<text x="144.1" y="47.8">C9</text>
<text x="86.9" y="52.8">K4</text>
<text x="87.3" y="50.3">J3</text>
<text x="144.1" y="50.3">B5</text>
<text x="144.1" y="52.8">B6</text>
<text x="144.1" y="55.4">D7</text>
<text x="144.1" y="57.9">B10</text>
<text x="86.7" y="65.5">G2</text>
<text x="87" y="63">F4</text>
<text x="144.1" y="65.5">B2</text>
<text x="86.8" y="70.6">D3</text>
<text x="87.2" y="68.1">L4</text>
<text x="144.1" y="68.1">C8</text>
<text x="144.1" y="70.6">D6</text>
<text x="87" y="75.7">F3</text>
<text x="87.2" y="73.2">L2</text>
<text x="144.1" y="75.7">B1</text>
<text x="86.5" y="78.2">M2</text>
<text x="86.9" y="80.8">K5</text>
<text x="144.1" y="80.8">C5</text>
<text x="87.2" y="85.9">L3</text>
<text x="86.8" y="90.9">H2</text>
<text x="86.8" y="93.5">H3</text>
<text x="144.1" y="90.9">C3</text>
<text x="144.1" y="93.5">C2</text>
<text x="144.1" y="98.6">B9</text>
<text x="144.1" y="103.6">D5</text>
<text x="144.1" y="106.2">D8</text>
<text x="58.5" y="112.4">VCC_DDR</text>
<text x="86.8" y="113.8">H6</text>
<text x="87.3" y="111.3">J6</text>
<text x="144.1" y="108.7">E8</text>
<text x="205" y="108.3">VCC_DDR</text>
<text x="86.7" y="116.3">G6</text>
<text x="87" y="118.9">F7</text>
<text x="144.1" y="116.3">E4</text>
<text x="87" y="121.4">F8</text>
<text x="87" y="124">F9</text>
<text x="213.4" y="124">R0402</text>
<text x="85.6" y="126.5">E10</text>
<text x="144.1" y="126.5">F5</text>
<text x="144.1" y="129">F6</text>
<text x="144.1" y="131.6">D10</text>
<text x="200.7" y="141.8">C0402</text>
<text x="213.4" y="141.8">R0402</text>
<text x="91.5" y="152">BGA355_13R00X13R00</text>
<text x="66.8" y="169.2">VCC_DDR</text>
<text x="75.5" y="185.2">C0402</text>
<text x="91" y="185.2">C0402</text>
<text x="106" y="185.2">C0402</text>
<text x="121.5" y="185.2">C0402</text>
<text x="202" y="190.6">Design Name</text>
<text x="204.5" y="200.7">A4</text>
<text x="212.1" y="198.2">Page Name</text>
<text x="283.3" y="198.2">Rev</text>
<text x="283.3" y="200.7">V1.1</text>
<text x="202" y="205.8">Date:</text>
<text x="215.2" y="205.8">Tuesday, June 06, 2023</text>
<text x="252.8" y="205.8">Sheet</text>
<text x="265.5" y="205.8">3</text>
<text x="273.1" y="205.8">of</text>
<text x="280.7" y="205.8">22</text>
</g>
<g font-size="2.3" fill="#004080">
<text x="92.8" y="24">DDR_DQ0</text>
<text x="132" y="24">DDR_A0</text>
<text x="92.8" y="26.5">DDR_DQ1</text>
<text x="92.8" y="29">DDR_DQ2</text>
<text x="132" y="26.5">DDR_A1</text>
<text x="132" y="29">DDR_A2</text>
<text x="92.8" y="31.6">DDR_DQ3</text>
<text x="92.8" y="34.1">DDR_DQ4</text>
<text x="132" y="31.6">DDR_A3</text>
<text x="132" y="34.1">DDR_A4</text>
<text x="92.8" y="36.7">DDR_DQ5</text>
<text x="92.8" y="39.2">DDR_DQ6</text>
<text x="92.8" y="41.7">DDR_DQ7</text>
<text x="132" y="36.7">DDR_A5</text>
<text x="132" y="39.2">DDR_A6</text>
<text x="132" y="41.7">DDR_A7</text>
<text x="92.8" y="46.8">DDR_DM0</text>
<text x="132" y="44.3">DDR_A8</text>
<text x="132" y="46.8">DDR_A9</text>
<text x="92.8" y="51.9">DDR_DQS0P</text>
<text x="130.7" y="49.4">DDR_A10</text>
<text x="130.7" y="51.9">DDR_A11</text>
<text x="92.8" y="54.4">DDR_DQS0N</text>
<text x="130.7" y="54.4">DDR_A12</text>
<text x="130.7" y="57">DDR_A13</text>
<text x="130.7" y="59.5">DDR_A14</text>
<text x="92.8" y="64.6">DDR_DQ8</text>
<text x="92.8" y="67.1">DDR_DQ9</text>
<text x="92.8" y="69.7">DDR_DQ10</text>
<text x="130.5" y="67.1">DDR_BA0</text>
<text x="130.5" y="69.7">DDR_BA1</text>
<text x="92.8" y="72.2">DDR_DQ11</text>
<text x="92.8" y="74.8">DDR_DQ12</text>
<text x="92.8" y="77.3">DDR_DQ13</text>
<text x="128.7" y="77.3">DDR_CS0N</text>
<text x="130.5" y="72.2">DDR_BA2</text>
<text x="92.8" y="79.8">DDR_DQ14</text>
<text x="92.8" y="82.4">DDR_DQ15</text>
<text x="128.7" y="82.4">DDR_ODT0</text>
<text x="92.8" y="87.5">DDR_DM1</text>
<text x="92.8" y="92.5">DDR_DQS1P</text>
<text x="92.8" y="95.1">DDR_DQS1N</text>
<text x="128.7" y="95.1">DDR_CLKN</text>
<text x="130.3" y="92.5">DDR_CLK</text>
<text x="130.1" y="100.2">DDR_CKE</text>
<text x="128.4" y="105.2">DDR_RASN</text>
<text x="128.4" y="107.8">DDR_CASN</text>
<text x="92.8" y="112.9">DDR_VDD_1</text>
<text x="129.3" y="110.3">DDR_WEN</text>
<text x="92.8" y="115.4">DDR_VDD_2</text>
<text x="92.8" y="117.9">DDR_VDD_3</text>
<text x="127.2" y="117.9">DDR_RESET</text>
<text x="92.8" y="120.5">DDR_VDD_4</text>
<text x="92.8" y="123">DDR_VDD_5</text>
<text x="92.8" y="125.6">DDR_VDD_6</text>
<text x="92.8" y="128.1">DDR_VDD_7</text>
<text x="135.6" y="128.1">FP_1</text>
<text x="135.6" y="130.6">FP_2</text>
<text x="135.6" y="133.2">FP_3</text>
</g>
<g font-size="2.3" fill="#000080">
<text x="213.4" y="119">R5</text>
<text x="213.4" y="121.5">NC/1K-1%</text>
<text x="200.7" y="136.7">C6</text>
<text x="213.4" y="136.7">R6</text>
<text x="200.7" y="139.3">NC/1nF/50VNC/1K-1%</text>
<text x="91.5" y="146.9">U1K</text>
<text x="91.5" y="149.4">RK3308</text>
<text x="75.2" y="179.9">C7</text>
<text x="90.7" y="179.9">C8</text>
<text x="106" y="179.9">C9</text>
<text x="121.2" y="179.9">C10</text>
<text x="75.2" y="182.5">10uF/6.3V</text>
<text x="90.5" y="182.5">100nF/25V</text>
<text x="105.7" y="182.5">100nF/25V</text>
<text x="120.9" y="182.5">100nF/25V</text>
</g>
<text font-size="2.2" x="202" y="198.2">Size</text>
<g font-size="1.8">
<text x="31.7" y="1.9">5</text>
<text x="90.1" y="1.9">4</text>
<text x="148.5" y="1.9">3</text>
<text x="206.8" y="1.9">2</text>
<text x="265.2" y="1.9">1</text>
<text x=".7" y="29.8">D</text>
<text x="295.1" y="29.8">D</text>
<text x=".7" y="80.9">C</text>
<text x="295.1" y="80.9">C</text>
<text x=".7" y="132.1">B</text>
<text x="295.1" y="132.1">B</text>
<text x=".7" y="183.3">A</text>
<text x="295.1" y="183.3">A</text>
<text x="180.4" y="203.8">http://www.banana-pi.org</text>
<text x="31.7" y="209.2">5</text>
<text x="90.1" y="209.2">4</text>
<text x="148.5" y="209.2">3</text>
<text x="206.8" y="209.2">2</text>
<text x="265.2" y="209.2">1</text>
</g>
</svg>
